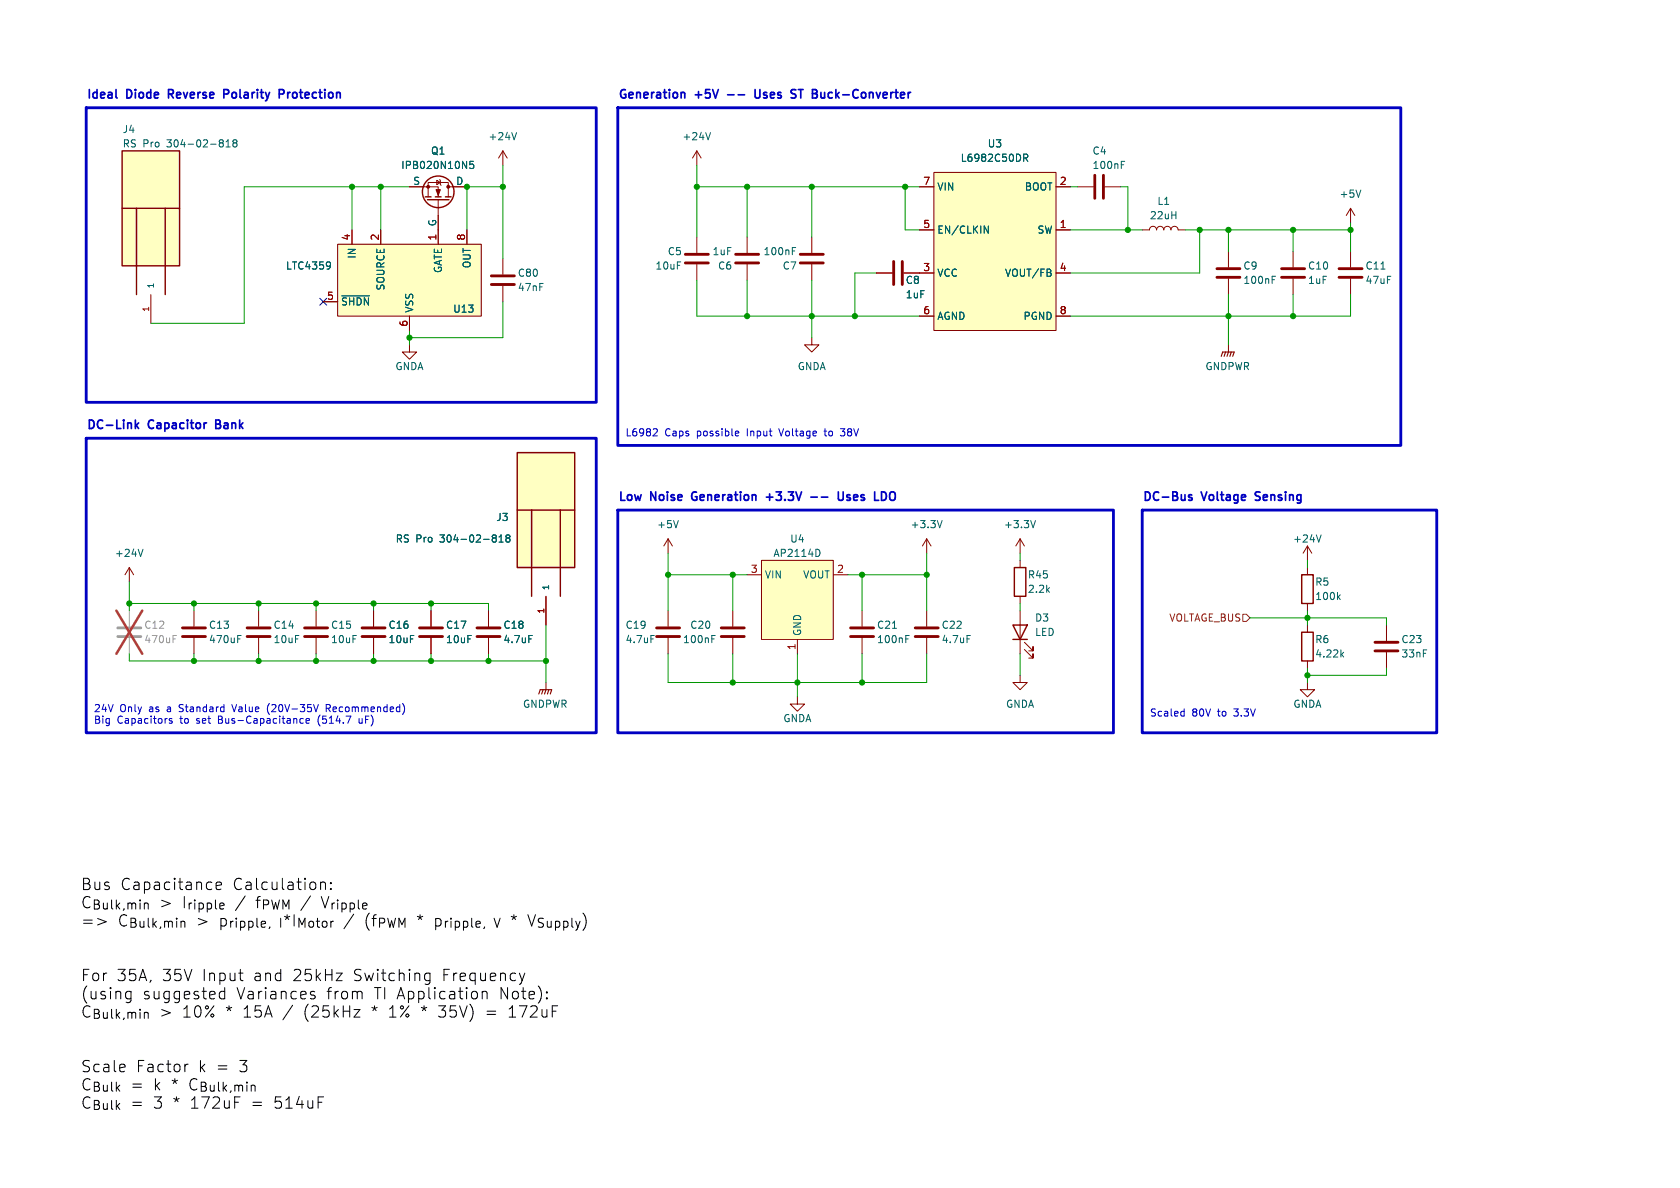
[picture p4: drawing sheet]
<svg xmlns="http://www.w3.org/2000/svg" width="297mm" height="210mm" viewBox="0 0 297 210" stroke-linecap="round" stroke-linejoin="round" font-family="sans-serif">
<g fill="none" stroke="#840000" stroke-width=".51">
<path d="M193.5 31v4.1M195.1 31v4.1M86.9 50.3h4M86.9 48.8h4M121.2 45h4M121.2 46.5h4M130 45h4.1M130 46.5h4.1M141.5 45h4M141.5 46.5h4M158 46.2v4.1M159.5 46.2v4.1"/>
<path d="M215.1 49h4.1M215.1 47.5h4.1M226.6 49h4M226.6 47.5h4M236.7 49h4.1M236.7 47.5h4.1M32.3 112.5h4M32.3 111h4M43.7 112.5h4.1M43.7 111h4.1M53.8 112.5h4.1M53.8 111h4.1"/>
<path d="M64 112.5h4.1M64 111h4.1M74.2 112.5h4M74.2 111h4M84.3 112.5h4.1M84.3 111h4.1M116.1 112.5h4M116.1 111h4M127.5 112.5h4.1M127.5 111h4.1M150.4 112.5h4M150.4 111h4"/>
<path d="M161.8 112.5h4.1M161.8 111h4.1M243.1 115.1h4M243.1 113.5h4"/>
</g>
<g fill="none" stroke="#840000" stroke-width=".18">
<path d="M72.4 33h5.1v1.8M75.7 34.8v-2.5h3.5v2.5M77.2 31.9l.7 .4-.7 .3zM77.5 35.3v7.9M77.7 31.8l.2 .1v.7l.1 .2M79.2 33h3.3M88.9 26.7l-.8 1.2M88.9 26.7v2.5M88.9 26.7l.8 1.2M123.2 26.7l-.8 1.2M123.2 26.7v2.5M123.2 26.7l.8 1.2"/>
<path d="M162.6 33h2.5M165.1 30.5h21.6v27.9h-21.6zM186.7 33h2.5M190.5 33h2.8M195.3 33h2.8M238.8 36.8v2.6M238.8 36.8l-.8 1.3M238.8 36.8l.7 1.3M26.7 52.1v5.1M57.1 53.3h2.6M59.7 43.2h25.4v12.7h-25.4zM62.2 40.6v2.6"/>
<path d="M67.3 40.6v2.6M72.4 55.9v2.5M82.5 40.6v2.6M88.9 45.7v2.8M88.9 50.5v2.8M123.2 41.9v2.8M123.2 46.7v2.8M132.1 41.9v2.8M132.1 46.7v2.8M143.5 59.7v1.3h1.3l-1.3 1.2-1.3-1.2h1.3M143.5 41.9v2.8M143.5 46.7v2.8"/>
<path d="M154.9 48.3h2.8M159.8 48.3h5.3M162.6 40.6h2.5M162.6 55.9h2.5M186.7 48.3h2.5M186.7 40.6h2.5M186.7 55.9h2.5M201.9 40.6h1.3a.64 .64 0 0 1 .6-.6 .64 .64 0 0 1 .7 .6 .64 .64 0 0 1 .6-.6 .64 .64 0 0 1 .6 .6 .64 .64 0 0 1 .7-.6 .64 .64 0 0 1 .6 .6 .64 .64 0 0 1 .6-.6 .64 .64 0 0 1 .7 .6h1.2M217.2 44.5v2.7M217.2 49.3v2.8M228.6 44.5v2.7M228.6 49.3v2.8"/>
<path d="M238.8 44.5v2.7M238.8 49.3v2.8M72.4 61v1.2h1.3l-1.3 1.3-1.3-1.3h1.3M217.2 61v1.2M118.1 95.3l-.8 1.2M118.1 95.3v2.5M118.1 95.3l.8 1.2M134.6 99.1h12.7v13.9h-12.7zM163.8 95.3l-.7 1.2M163.8 95.3v2.5M163.8 95.3l.8 1.2M180.3 95.3v2.5"/>
<path d="M180.3 99.1v1.2M180.3 95.3l-.7 1.2M180.3 95.3l.8 1.2M231.1 96.5l-.7 1.3M231.1 96.5v2.6M231.1 96.5l.8 1.3M22.9 100.3l-.8 1.3M22.9 100.3v2.6M22.9 100.3l.7 1.3M34.3 108v2.7M34.3 112.8v2.8M45.7 108v2.7"/>
<path d="M45.7 112.8v2.8M55.9 108v2.7M55.9 112.8v2.8M66 108v2.7M66 112.8v2.8M76.2 108v2.7M76.2 112.8v2.8M86.4 108v2.7M86.4 112.8v2.8M96.5 105.4v5.1M118.1 108v2.7M118.1 112.8v2.8"/>
<path d="M129.5 108v2.7M129.5 112.8v2.8M132.1 101.6h2.5M141 113v2.6M147.3 101.6h2.6M152.4 108v2.7M152.4 112.8v2.8M163.8 108v2.7M163.8 112.8v2.8M180.3 119.4v1.3h1.3l-1.3 1.2-1.2-1.2h1.2M180.3 105.4v1.3M180.3 108v7.6"/>
<path d="M181.1 114.8l1.5 1.5v-.7v.7h-.7M181.1 113.5l1.5 1.6v-.8v.8h-.7M231.1 100.3v1.3M231.1 106.7v1.3M231.1 110.5v1.3M231.1 116.8v1.3M245.1 110.5v2.8M245.1 115.3v2.8M96.5 120.7v1.2M141 123.2v1.3h1.2l-1.2 1.2-1.3-1.2h1.3M231.1 120.7v1.2h1.3l-1.3 1.3-1.2-1.3h1.2"/>
</g>
<g fill="none" stroke="#006464" stroke-width=".18">
<path d="M39 24.7h.2l.3 .3-.3 .3M39 25.3h.2M39.2 25.3l.3 .2v.2l-.1 .2-.4 .1M40 26h.7M40 25.1l.3-.4v1.3M41.4 25.3l-.2-.3 .2-.3h.3l.2 .3-.2 .3M41.4 25.3h.3M41.4 25.3l-.2 .2v.4l.2 .1 .4-.1 .1-.2v-.2l-.2-.2M83.7 28.5h-.6l-.1 .6 .2-.1 .4 .1 .2 .1-.1 .5-.2 .1-.5-.1M91.3 23.4l-.4 1.3M125.6 23.4l-.4 1.3M174 39.9l.7 1.3v-1.3"/>
<path d="M181 27.2h.5l.2 .3-.1 .4h-.6M181.3 27.9l.4 .6M198.2 29.1h.5M198.2 28.5h.6M240.6 33.6l-.4 1.3M58.2 46.3l.2 .1a1.07 1.07 0 0 1-.2 1M58.4 46.8l-.2 .3M60.4 52.3h4.9M140.1 44.4h.4M140.1 43.8h.6M185.8 48.3v.4M224.9 49.4h.4"/>
<path d="M224.9 48.8h.6M244.1 47.6h.8M25.3 97.1l-.4 1.3M87.3 94.6h.2l.2 .2-.2 .3M87.3 95.1h.2M87.5 95.1l.2 .2v.3l-.1 .2h-.3M88.2 95.8h.8M88.2 94.9l.4-.3v1.2M89.7 95.1l-.3-.2 .3-.3h.2l.3 .2-.3 .3M89.7 95.1h.2M89.7 95.1l-.3 .2 .1 .4 .2 .1h.3l.2-.2v-.3l-.3-.2M119.9 92l-.4 1.3"/>
<path d="M144.7 97.2l.3 .4-.3 .7M166.6 92l-.5 1.3M183.1 92l-.5 1.3M233.6 94.6l-.5 1.2M42 112.9h.4M42 112.3h.6M93.5 112.3h.6M115.1 112.3h.6M125.8 112.9h.5M125.8 112.3h.6M157.8 111.1h.7M160.1 112.9h.5"/>
<path d="M160.1 112.3h.6M171 112.3h.6M236.6 105.5l.3 .5M236.9 105.1l-.4 .5M237.2 115.7l.3 .4M237.5 115.3l-.4 .5"/>
</g>
<g fill="#ffffc2" stroke="#ffffc2" stroke-width=".18">
<path d="M134.6 99.1h12.7v13.9h-12.7z"/>
<path d="M165.1 30.5h21.6v27.9h-21.6z"/>
<path d="M91.4 80h10.2v20.3h-10.2z"/>
<path d="M21.6 26.7h10.1v20.3h-10.1z"/>
<path d="M59.7 43.2h25.4v12.7h-25.4z"/>
</g>
<path d="M215.9 63l.3-.8h2l-.3 .8M216.7 62.2l-.3 .8M217.2 62.2l-.3 .8M217.7 62.2l-.3 .8M95.2 122.7l.3-.8h2l-.2 .8M96 121.9l-.2 .8M96.5 121.9l-.2 .8M97 121.9l-.2 .8" fill="none" stroke="#840000" stroke-width=".2"/>
<g fill="none" stroke="#840000" stroke-width=".25">
<path d="M21.6 26.7h10.1v20.3h-10.1zM21.6 36.8h10.1M24.1 36.8v15.3M29.2 36.8v15.3M75.2 34.8h1M75.6 35.3h3.8M77 34.8h1M78.7 34.8h1.1M91.4 80h10.2v20.3h-10.2zM91.4 90.2h10.2M94 90.2v15.2M99.1 90.2v15.2"/>
<path d="M179.1 110.5h2.5l-1.3 2.5zM179.1 113h2.5M179.3 100.3h2.1v5.1h-2.1zM230.1 101.6h2.1v5.1h-2.1zM230.1 111.8h2.1v5h-2.1z"/>
<circle cx="77.5" cy="33.9" r="2.79"/>
</g>
<path d="M20.8 112.5h4.1M20.8 111h4.1" fill="none" stroke="#a1a1a1" stroke-width=".51"/>
<path d="M22.9 108v2.7M22.9 112.8v2.8" fill="none" stroke="#a1a1a1" stroke-width=".18"/>
<path d="M30.6 112.9h.4M30.6 112.3h.6" fill="none" stroke="#989898" stroke-width=".18"/>
<path d="M20.6 108l4.5 7.6M25.1 108l-4.5 7.6" fill="none" stroke="#eb3a3d" stroke-width=".46"/>
<g fill="#840000" stroke="#840000" stroke-width=".18">
<path d="M77.1 33.5h.8l-.4 1z"/>
<circle cx="75.7" cy="33" r=".25"/>
<circle cx="79.2" cy="33" r=".25"/>
</g>
<path d="M219.7 108.6h.6l.7 .6-.7 .7h-.6z" fill="none" stroke="#725600" stroke-width=".18"/>
<g fill="none" stroke="#0000c2" stroke-width=".18">
<path d="M115.7 75.8h.4l.1 .3-.8 1h.8M130.2 76.2l.3 .1 .1 .2-.6 .1M130.5 77l-.3 .1M137.7 75.8l.4 1.3M145.7 76.2h.4M145.8 75.8l.1 1.2M148.6 75.8h.8l-.5 .5h.2M148.6 76.9l.5 .2M30.4 127.1l-.3-.1-.2 .2 .1 .2 .4 .1v.3h-.5M41 124.5l.4 1.3M47.6 124.4a1.47 1.47 0 0 0 0 1.8M53 127.6l.3 .3 .3-.1"/>
<path d="M53.6 127.1l-.3-.1-.3 .3M54.1 127.4l.6-.1-.1-.2-.3-.1-.2 .2 .1 .6h.4M56.3 124.5l-.4 1.3M56.3 126.8l-.1 .5 .1 .7M58 125.2l.4 .6M58.3 124.6l-.6-.1v1.3M58.3 125.1l-.6 .1M63.5 127v.7l.3 .2M209 125.7l.3 .1M209.3 125.3v1.3M209.3 126.5l-.3 .1"/>
</g>
<g fill="none" stroke="#0000c2" stroke-width=".3">
<path d="M20.6 17.3h.1M29.8 16.6h.6M30.4 15.8h-.6v1.5M40.3 15.9l-.7-.1v1.5M40.3 16.5l-.7 .1M49.4 16.6l.7-.1 .1-.2v-.3l-.3-.2h-.5v1.5M120.6 16.3h.2l.3 .2v.8M128.6 16.8h1.2M130.5 16.8h1.1M133.5 15.8v1.2l.3 .3h.4M140.1 16.5l.5 .2 .1 .3-.3 .3h-.3M140.1 15.8l.6 .1"/>
<path d="M145.1 17.1l.1 .2h.4M24.1 75.2l.4 .6M24.5 74.8l-.6 .5M38.2 75h.5M38.7 74.3h-.5v1.5h.5M122.4 87.2l-.1 .4 .1 .6M135.5 87.9h1.1M136.1 87.3v1.2M143.3 87.9h1.2M145.2 87.9h1.1M148.2 87v1.2l.3 .3 .4-.1 .2-.2v-1.2M149.7 88.4l.4 .1"/>
<path d="M150.1 87.5h-.2l-.2 .2 .1 .2 .3 .1M156.2 87a.81 .81 0 0 1 .5 .7 .81 .81 0 0 1-.5 .8M210.2 87.9l.5 .1 .1 .2-.2 .3-.5-.1M210.2 87.5h.5M221.9 88.4l.2 .1M222 87.1v.4"/>
</g>
<g fill="none" stroke="#000" stroke-width=".18">
<path d="M38.2 156.6l1-.2-.1-.4-.6-.1-.3 .3 .1 1 .2 .1 .6-.1M56.7 156.1a.5 .5 0 0 1 .8 .1v1.1M56.7 155.9v1.4M58.5 157.1l.1 .1-.1 .1M58.5 157.1l-.1 .1 .1 .1M58.5 156v.2M58.5 157.1v.2M58.5 156l.1 .1-.1 .1M58.5 156l-.1 .1 .1 .1M17.3 162.4l1.5 .5-1.5 .6M22.6 175.2l.6 .1M23.2 175.2v1.7l-.2 .2"/>
<path d="M23.2 176.5l-.6 .1M38.8 176.2l.4 .4 .5-.1M39.2 175.2l-.4 .4M39.5 175.2l.2 .1M39.7 174.6v2M42.2 172h.8M42.8 173.4h.2M50.8 162.2l.2 .4M52 161.7v2M53.9 162.3l-.5 1.2-.5-1.2v1.6M55 175.8l.6 .2 .1 .3-.3 .3-.5-.1M55 175.3l.2-.1 .4 .1"/>
<path d="M62.6 178.5h1l-1 1.3h1M69.9 162.3l-.4 1.6-.3-1.1M75.2 173.9l.1 .1M75.3 172.1l.1-.1 .6 .1M75.3 173.3l.1 .1 .6-.1M76 172v1.6l-.4 .4M85.3 175.2v1.4M85.5 175.2l-.2 .2M85.8 175.2l.3 .3v1.1M92.8 172l-.5 1.4M95.5 162.3l.6 .1M95.8 163.2l.3 .3-.1 .3-.2 .1"/>
<path d="M96.7 176.4l.1 .1-.1 .1M96.7 176.4l-.1 .1 .1 .1M96.7 175.3v.2M96.7 176.4v.2M96.7 175.3l.1 .1-.1 .1M96.7 175.3l-.1 .1 .1 .1M96.8 162.9v.9l.4 .1 .2-.1M97.4 162.9v1M98.2 162.9v1.6M98.2 163.8l.2 .1M98.4 162.9h-.2M22 188.2l.1 .4-.9 .2"/>
<path d="M33.3 188.1l-.5 .2"/>
</g>
<path d="M15.2 19.1h90.2v52h-90.2zM109.2 19.1h138.4v59.6h-138.4zM15.2 77.5h90.2v52h-90.2zM109.2 90.2h87.6v39.3h-87.6zM201.9 90.2h52.1v39.3h-52.1z" fill="none" stroke="#0000c2" stroke-width=".5"/>
<g fill="none" stroke="#009600" stroke-width=".18">
<path d="M62.2 33v7.6M67.3 33v7.6M72.4 33h-29.2v24.2h-16.5M88.9 33h-6.4v7.6M88.9 29.2v16.5M123.2 29.2v12.7M123.2 33h39.4M132.1 33v8.9M143.5 33v8.9M160 33v7.6h2.6M189.2 33h1.3M198.1 33h1.3v7.6"/>
<path d="M238.8 39.4v5.1M72.4 58.4v2.6M88.9 53.3v6.4h-16.5M123.2 49.5v6.4h39.4M132.1 49.5v6.4M143.5 49.5v10.2M154.9 48.3h-3.8v7.6M189.2 40.6h12.7M209.5 40.6h29.3M212.1 40.6v7.7h-22.9M217.2 40.6v3.9M217.2 52.1v8.9"/>
<path d="M228.6 40.6v3.9M228.6 52.1v3.8M238.8 52.1v3.8h-49.6M118.1 97.8v10.2M163.8 97.8v10.2M180.3 97.8v1.3M231.1 99.1v1.2M22.9 106.7h63.5v1.3M22.9 102.9v5.1M22.9 115.6v1.2h73.6M34.3 106.7v1.3M34.3 115.6v1.2"/>
<path d="M45.7 106.7v1.3M45.7 115.6v1.2M55.9 106.7v1.3M55.9 115.6v1.2M66 106.7v1.3M66 115.6v1.2M76.2 106.7v1.3M76.2 115.6v1.2M86.4 115.6v1.2M96.5 110.5v10.2M118.1 115.6v5.1h45.7v-5.1M118.1 101.6h14"/>
<path d="M129.5 101.6v6.4M129.5 115.6v5.1M141 115.6v7.6M149.9 101.6h13.9M152.4 101.6v6.4M152.4 115.6v5.1M180.3 106.7v1.3M180.3 115.6v3.8M221 109.2h24.1v1.3M231.1 108v2.5M231.1 118.1v2.6M245.1 118.1v1.3h-14"/>
</g>
<path d="M56.5 52.7l1.3 1.2M57.8 52.7l-1.3 1.2" fill="none" stroke="#000084" stroke-width=".18"/>
<g fill="#009600" stroke="#009600" stroke-width=".18">
<circle cx="66" cy="106.7" r=".46"/>
<circle cx="34.3" cy="116.8" r=".46"/>
<circle cx="45.7" cy="106.7" r=".46"/>
<circle cx="45.7" cy="116.8" r=".46"/>
<circle cx="96.5" cy="116.8" r=".46"/>
<circle cx="55.9" cy="106.7" r=".46"/>
<circle cx="55.9" cy="116.8" r=".46"/>
<circle cx="22.9" cy="106.7" r=".46"/>
<circle cx="34.3" cy="106.7" r=".46"/>
<circle cx="86.4" cy="116.8" r=".46"/>
<circle cx="123.2" cy="33" r=".46"/>
<circle cx="132.1" cy="33" r=".46"/>
<circle cx="143.5" cy="55.9" r=".46"/>
<circle cx="151.1" cy="55.9" r=".46"/>
<circle cx="132.1" cy="55.9" r=".46"/>
<circle cx="143.5" cy="33" r=".46"/>
<circle cx="160" cy="33" r=".46"/>
<circle cx="228.6" cy="55.9" r=".46"/>
<circle cx="217.2" cy="40.6" r=".46"/>
<circle cx="212.1" cy="40.6" r=".46"/>
<circle cx="199.4" cy="40.6" r=".46"/>
<circle cx="228.6" cy="40.6" r=".46"/>
<circle cx="238.8" cy="40.6" r=".46"/>
<circle cx="76.2" cy="106.7" r=".46"/>
<circle cx="76.2" cy="116.8" r=".46"/>
<circle cx="88.9" cy="33" r=".46"/>
<circle cx="82.5" cy="33" r=".46"/>
<circle cx="67.3" cy="33" r=".46"/>
<circle cx="62.2" cy="33" r=".46"/>
<circle cx="72.4" cy="59.7" r=".46"/>
<circle cx="66" cy="116.8" r=".46"/>
<circle cx="163.8" cy="101.6" r=".46"/>
<circle cx="152.4" cy="101.6" r=".46"/>
<circle cx="152.4" cy="120.7" r=".46"/>
<circle cx="231.1" cy="109.2" r=".46"/>
<circle cx="217.2" cy="55.9" r=".46"/>
<circle cx="231.1" cy="119.4" r=".46"/>
<circle cx="141" cy="120.7" r=".46"/>
<circle cx="129.5" cy="101.6" r=".46"/>
<circle cx="118.1" cy="101.6" r=".46"/>
<circle cx="129.5" cy="120.7" r=".46"/>
</g>
<g font-size="2.8">
<text x="14.2" y="157.6">Bus</text>
<text x="14.2" y="160.8">C_{Bulk,min} I_{ripple}</text>
<text x="21.2" y="157.6">Capacitance</text>
<text x="28.1" y="160.8">&gt;</text>
<text x="41.1" y="157.6">Calculation:</text>
<text x="45.2" y="160.8">f_{PWM} V_{ripple}</text>
<text x="53.2" y="160.8">/</text>
<text x="14.2" y="164.1">=&gt;</text>
<text x="20.7" y="164.1">C_{Bulk,min} p_{ripple,</text>
<text x="34.6" y="164.1">&gt;</text>
<text x="54.4" y="164.1">I}*I_{Motor}/</text>
<text x="71.1" y="164.1">(f_{PWM} p_{ripple,</text>
<text x="80.4" y="164.1">*</text>
<text x="99.3" y="164.1">V} *</text>
<text x="14.2" y="173.7">For</text>
<text x="20.5" y="173.7">35A,</text>
<text x="28.6" y="173.7">35V</text>
<text x="35.7" y="173.7">Input</text>
<text x="44.8" y="173.7">and</text>
<text x="51.8" y="173.7">25kHz</text>
<text x="62.5" y="173.7">Switching</text>
<text x="78.3" y="173.7">Frequency</text>
<text x="14.2" y="176.9">(using</text>
<text x="25.1" y="176.9">suggested</text>
<text x="41.7" y="176.9">Variances</text>
<text x="57.7" y="176.9">from</text>
<text x="66.1" y="176.9">TI Application</text>
<text x="88.4" y="176.9">Note):</text>
<text x="14.2" y="180.2">C_{Bulk,min} 10%</text>
<text x="28.1" y="180.2">&gt;</text>
<text x="39.8" y="180.2">*</text>
<text x="42.9" y="180.2">15A</text>
<text x="50" y="180.2">/</text>
<text x="53.7" y="180.2">(25kHz</text>
<text x="65.7" y="180.2">*</text>
<text x="68.8" y="180.2">1% *</text>
<text x="77.7" y="180.2">35V)</text>
<text x="86.2" y="180.2">=</text>
<text x="90.2" y="180.2">172uF</text>
<text x="14.2" y="189.8">Scale</text>
<text x="24" y="189.8">Factor</text>
<text x="35" y="189.8">k =</text>
<text x="42.2" y="189.8">3</text>
<text x="14.2" y="193">C_{Bulk}</text>
<text x="14.2" y="196.3">C_{Bulk}</text>
<text x="23" y="193">=</text>
<text x="23" y="196.3">=</text>
<text x="27" y="193">k *</text>
<text x="27" y="196.3">3 *</text>
<text x="33.3" y="193">C_{Bulk,min}</text>
<text x="33.6" y="196.3">172uF</text>
<text x="44.4" y="196.3">=</text>
<text x="48.5" y="196.3">514uF</text>
</g>
<g font-size="2.1" fill="#0000c2">
<text x="15.2" y="17.5">Ideal</text>
<text x="22.5" y="17.5">Diode</text>
<text x="30.4" y="17.5">Reverse</text>
<text x="40.8" y="17.5">Polarity</text>
<text x="51.2" y="17.5">Protection</text>
<text x="109.2" y="17.5">Generation</text>
<text x="123" y="17.5">+5V</text>
<text x="134.7" y="17.5">Uses</text>
<text x="141.8" y="17.5">ST</text>
<text x="146.1" y="17.5">Buck-Converter</text>
<text x="15.2" y="76">DC-Link</text>
<text x="26.3" y="76">Capacitor</text>
<text x="38.8" y="76">Bank</text>
<text x="109.2" y="88.7">Low</text>
<text x="115.1" y="88.7">Noise</text>
<text x="123" y="88.7">Generation</text>
<text x="136.7" y="88.7">+3.3V</text>
<text x="150.6" y="88.7">Uses</text>
<text x="157.7" y="88.7">LDO</text>
<text x="201.9" y="88.7">DC-Bus</text>
<text x="212.6" y="88.7">Voltage</text>
<text x="222.6" y="88.7">Sensing</text>
</g>
<g font-size="1.8" fill="#006464">
<text x="21.6" y="23.7">J4</text>
<text x="21.6" y="26.3">RS Pro</text>
<text x="29.6" y="26.3">304-02-818</text>
<text x="76.1" y="27.5">Q1</text>
<text x="86.3" y="25">+24V</text>
<text x="120.5" y="25">+24V</text>
<text x="169.7" y="28.8">L6982C50DR</text>
<text x="174.5" y="26.3">U3</text>
<text x="193" y="27.5">C4</text>
<text x="70.8" y="30.1">IPB020N10N5</text>
<text x="73" y="32.8">S</text>
<text x="80.5" y="32.8">D</text>
<text x="165.6" y="33.9">VIN</text>
<text x="181.1" y="33.9">BOOT</text>
<text x="193" y="30.1">100nF</text>
<text x="236.7" y="35.2">+5V</text>
<text x="77.2" y="40.1" transform="rotate(-90 77.2 40.1)">G</text>
<text x="165.6" y="41.5">EN/CLKIN</text>
<text x="183.3" y="41.5">SW</text>
<text x="203.2" y="39">22uH</text>
<text x="204.5" y="36.4">L1</text>
<text x="50.5" y="47.9">LTC4359</text>
<text x="63.1" y="45.8" transform="rotate(-90 63.1 45.8)">IN</text>
<text x="83.4" y="47.5" transform="rotate(-90 83.4 47.5)">OUT</text>
<text x="115.8" y="47.9">10uF</text>
<text x="118" y="45.3">C5</text>
<text x="125.9" y="45.3">1uF</text>
<text x="126.8" y="47.9">C6</text>
<text x="134.9" y="45.3">100nF</text>
<text x="138.3" y="47.9">C7</text>
<text x="219.7" y="47.9">C9</text>
<text x="231.1" y="47.9">C10</text>
<text x="241.3" y="47.9">C11</text>
<text x="68.2" y="51.5" transform="rotate(-90 68.2 51.5)">SOURCE</text>
<text x="78.3" y="48.4" transform="rotate(-90 78.3 48.4)">GATE</text>
<text x="91.4" y="49.1">C80</text>
<text x="91.4" y="51.7">47nF</text>
<text x="160" y="50.4">C8</text>
<text x="160" y="52.9">1uF</text>
<text x="165.6" y="49.1">VCC</text>
<text x="177.6" y="49.1">VOUT/FB</text>
<text x="219.7" y="50.4">100nF</text>
<text x="231.1" y="50.4">1uF</text>
<text x="241.3" y="50.4">47uF</text>
<text x="60.2" y="54.2">~{SHDN}</text>
<text x="73.3" y="55.4" transform="rotate(-90 73.3 55.4)">VSS</text>
<text x="80" y="55.5">U13</text>
<text x="165.6" y="56.7">AGND</text>
<text x="180.8" y="56.7">PGND</text>
<text x="69.8" y="65.6">GNDA</text>
<text x="140.9" y="65.6">GNDA</text>
<text x="213" y="65.6">GNDPWR</text>
<text x="87.6" y="92.3">J3</text>
<text x="116.1" y="93.6">+5V</text>
<text x="160.9" y="93.6">+3.3V</text>
<text x="177.4" y="93.6">+3.3V</text>
<text x="20.2" y="98.7">+24V</text>
<text x="69.9" y="96.1">RS Pro</text>
<text x="77.9" y="96.1">304-02-818</text>
<text x="136.6" y="98.7">AP2114D</text>
<text x="139.6" y="96.1">U4</text>
<text x="228.5" y="96.1">+24V</text>
<text x="135.1" y="102.5">VIN</text>
<text x="141.9" y="102.5">VOUT</text>
<text x="181.6" y="105">2.2k</text>
<text x="181.6" y="102.5">R45</text>
<text x="232.4" y="103.7">R5</text>
<text x="232.4" y="106.3">100k</text>
<text x="36.8" y="113.9">470uF</text>
<text x="36.8" y="111.4">C13</text>
<text x="48.3" y="111.4">C14</text>
<text x="48.3" y="113.9">10uF</text>
<text x="58.4" y="111.4">C15</text>
<text x="58.4" y="113.9">10uF</text>
<text x="68.6" y="111.4">C16</text>
<text x="68.6" y="113.9">10uF</text>
<text x="78.7" y="111.4">C17</text>
<text x="78.7" y="113.9">10uF</text>
<text x="88.9" y="111.4">C18</text>
<text x="88.9" y="113.9">4.7uF</text>
<text x="110.5" y="111.4">C19</text>
<text x="110.5" y="113.9">4.7uF</text>
<text x="120.7" y="113.9">100nF</text>
<text x="121.9" y="111.4">C20</text>
<text x="141.8" y="112.5" transform="rotate(-90 141.8 112.5)">GND</text>
<text x="154.9" y="113.9">100nF</text>
<text x="154.9" y="111.4">C21</text>
<text x="166.4" y="111.4">C22</text>
<text x="166.4" y="113.9">4.7uF</text>
<text x="182.9" y="110.1">D3</text>
<text x="182.9" y="112.6">LED</text>
<text x="232.4" y="113.9">R6</text>
<text x="247.7" y="113.9">C23</text>
<text x="232.4" y="116.4">4.22k</text>
<text x="247.7" y="116.4">33nF</text>
<text x="92.4" y="125.3">GNDPWR</text>
<text x="177.8" y="125.3">GNDA</text>
<text x="228.6" y="125.3">GNDA</text>
<text x="138.4" y="127.9">GNDA</text>
</g>
<g font-size="1.8" fill="#a90000">
<text x="163.1" y="32.8">7</text>
<text x="187.3" y="32.8">2</text>
<text x="163.1" y="40.4">5</text>
<text x="187.3" y="40.4">1</text>
<text x="62" y="42.6" transform="rotate(-90 62 42.6)">4</text>
<text x="67.1" y="42.6" transform="rotate(-90 67.1 42.6)">2</text>
<text x="77.2" y="42.6" transform="rotate(-90 77.2 42.6)">1</text>
<text x="82.3" y="42.6" transform="rotate(-90 82.3 42.6)">8</text>
<text x="57.7" y="53.1">5</text>
<text x="163.1" y="48">3</text>
<text x="187.3" y="48">4</text>
<text x="72.1" y="57.9" transform="rotate(-90 72.1 57.9)">6</text>
<text x="163.1" y="55.6">6</text>
<text x="187.3" y="55.6">8</text>
<text x="132.6" y="101.3">3</text>
<text x="147.9" y="101.3">2</text>
<text x="140.7" y="115" transform="rotate(-90 140.7 115)">1</text>
</g>
<g font-size="1.8" fill="#0000c2">
<text x="110.5" y="77.2">L6982</text>
<text x="117.5" y="77.2">Caps</text>
<text x="123.3" y="77.2">possible</text>
<text x="132.3" y="77.2">Input</text>
<text x="138.3" y="77.2">Voltage</text>
<text x="146.5" y="77.2">to</text>
<text x="149.5" y="77.2">38V</text>
<text x="16.5" y="126">24V</text>
<text x="21.2" y="126">Only</text>
<text x="26.5" y="126">as</text>
<text x="29.8" y="126">a</text>
<text x="32.1" y="126">Standard</text>
<text x="41.8" y="126">Value</text>
<text x="48.1" y="126">(20V-35V</text>
<text x="58.7" y="126">Recommended)</text>
<text x="16.5" y="128">Big</text>
<text x="20.7" y="128">Capacitors</text>
<text x="32" y="128">to</text>
<text x="35" y="128">set</text>
<text x="39" y="128">Bus-Capacitance</text>
<text x="56.8" y="128">(514.7</text>
<text x="64.3" y="128">uF)</text>
<text x="203.2" y="126.8">Scaled</text>
<text x="210.7" y="126.8">80V</text>
<text x="215.4" y="126.8">to</text>
<text x="218.4" y="126.8">3.3V</text>
</g>
<g font-size="1.8" fill="#989898">
<text x="25.4" y="113.9">470uF</text>
<text x="25.4" y="111.4">C12</text>
</g>
<text font-size="1.8" fill="#725600" x="206.6" y="110.1">VOLTAGE_BUS</text>
<g font-size="1.4" fill="#006464">
<text x="27.4" y="51.1" transform="rotate(-90 27.4 51.1)">1</text>
<text x="97.3" y="104.4" transform="rotate(-90 97.3 104.4)">1</text>
</g>
<g font-size="1.4" fill="#a90000">
<text x="26.4" y="55.2" transform="rotate(-90 26.4 55.2)">1</text>
<text x="96.3" y="108.6" transform="rotate(-90 96.3 108.6)">1</text>
</g>
</svg>
